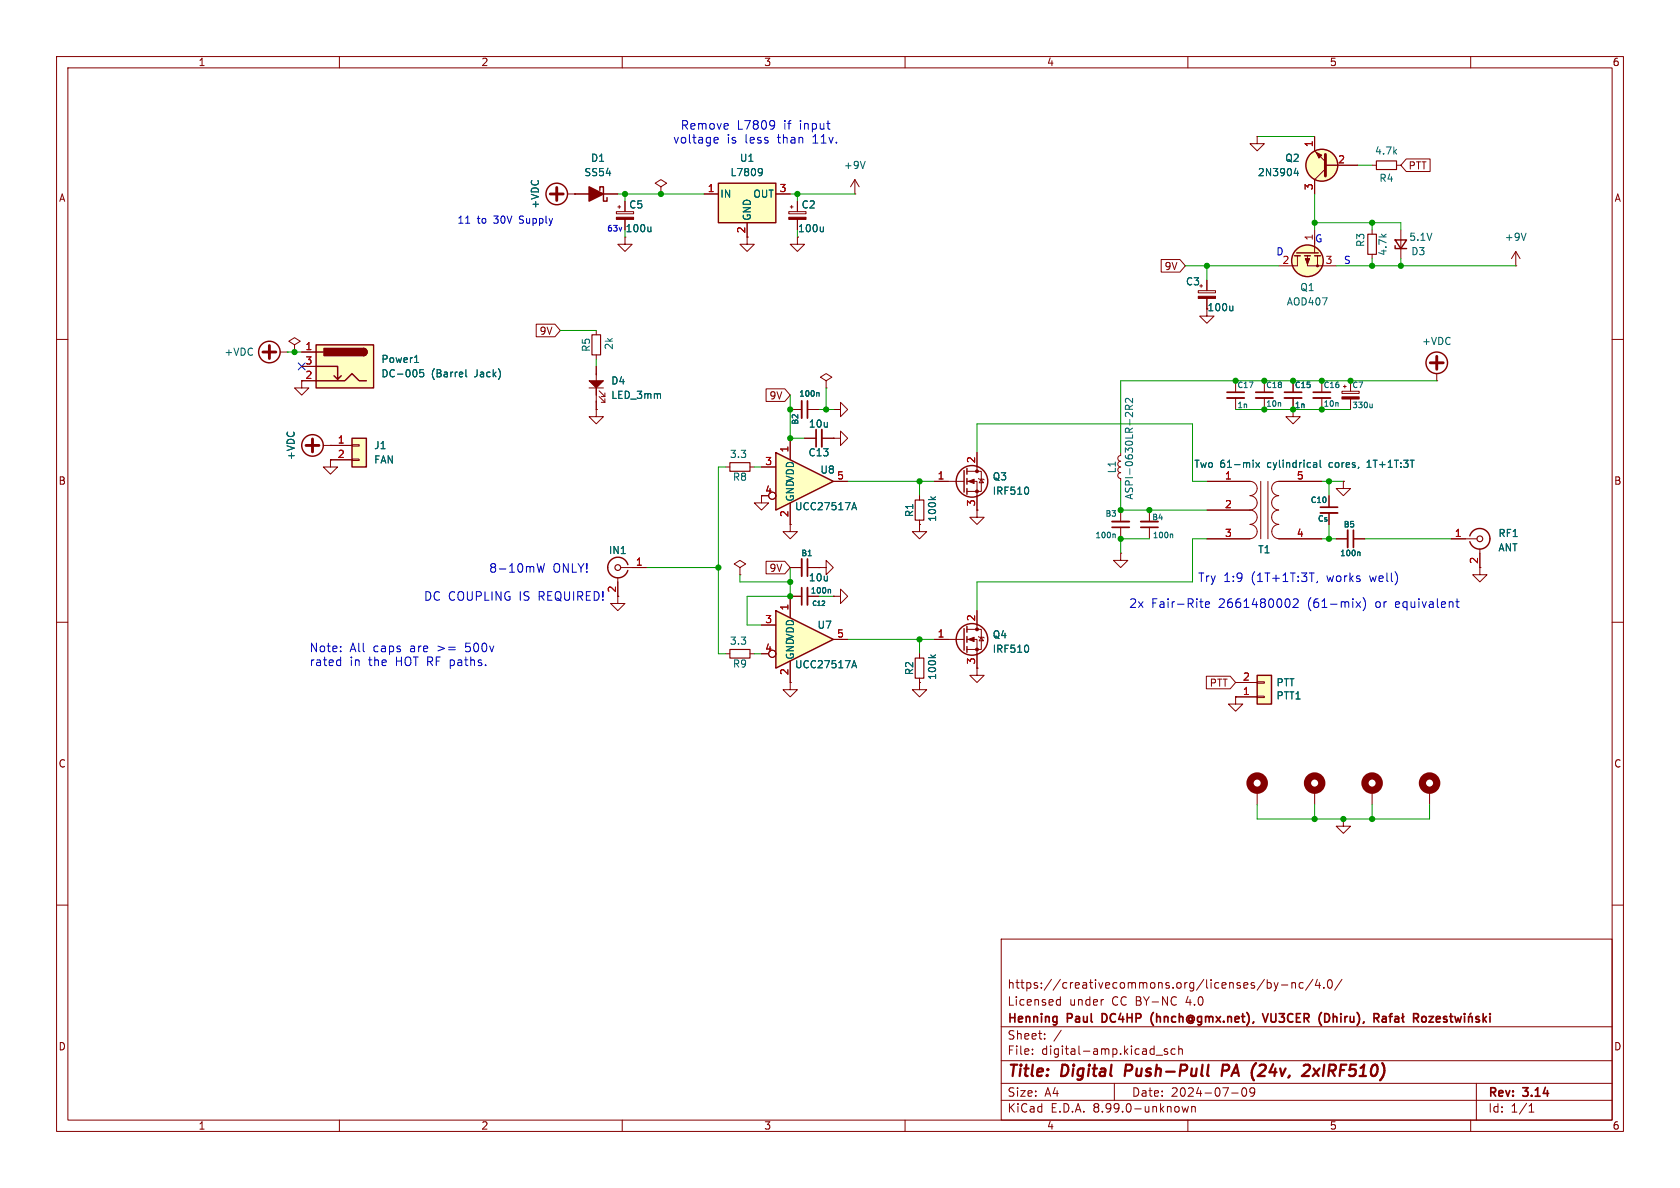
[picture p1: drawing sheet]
<svg xmlns="http://www.w3.org/2000/svg" width="297mm" height="210mm" viewBox="0 0 297 210" stroke-linecap="round" stroke-linejoin="round" font-family="sans-serif">
<g fill="none" stroke="#840000" stroke-width=".18">
<path d="M10 10h277v190h-277zM12 12h273v186h-273zM60 10v2M110 10v2M160 10v2M210 10v2M260 10v2M10 60h2M285 60h2M139.7 72.4h2M142.7 72.4h2.1M146 67.3l1.1-.6-1.1-.7-1 .7 1 .6v1.3"/>
<path d="M146 68.6h.1M147.3 72.4h1.3v-1.3l1.3 1.3-1.3 1.3v-1.3M147.3 72.4h.1M165.1 85.1h5.3M170.9 83.3h2.6v3.6h-2.6M170.9 85.1h1.8v5.1M172.7 90.2v1.2h1.3l-1.3 1.3-1.3-1.3h1.3M172.7 90.2h.1M172.7 80v3.3M173 84.6l.1 .1h.8l.1 .1M173.5 84.7l.4 .6h-.8zM198.1 97.8v1.3h1.3l-1.3 1.2-1.3-1.2h1.3"/>
<path d="M198.1 97.8h.1M198.1 90.2v2M198.1 93.2v2.1M213.4 85.1h7.6a1.26 1.26 0 0 1 1.3 1.3 1.26 1.26 0 0 1-1.3 1.2M213.4 90.2h7.6M221 87.6a1.26 1.26 0 0 1 1.3 1.3 1.26 1.26 0 0 1-1.3 1.3M221 90.2a1.26 1.26 0 0 1 1.3 1.2 1.26 1.26 0 0 1-1.3 1.3M221 92.7a1.26 1.26 0 0 1 1.3 1.3 1.26 1.26 0 0 1-1.3 1.2l-7.6 .1M222.9 85.1v10.2M224.2 85.1v10.2M226.1 87.6a1.25 1.25 0 0 0-1.3 1.3 1.25 1.25 0 0 0 1.3 1.2 1.27 1.27 0 0 0-1.3 1.3 1.27 1.27 0 0 0 1.3 1.3M226.1 92.7a1.26 1.26 0 0 0-1.3 1.3 1.26 1.26 0 0 0 1.3 1.2l7.6 .1"/>
<path d="M233.7 85.1h-7.6a1.25 1.25 0 0 0-1.3 1.2 1.25 1.25 0 0 0 1.3 1.3M236.2 95.3h2.1M239.3 95.3h2M256.5 95.3h4.6M261.6 97v4.6h1.3l-1.3 1.3-1.3-1.3h1.3M10 110h2M162.6 115.6v.7M162.6 119.9v.8M165.1 113h5.3M170.9 111.3h2.6v3.5h-2.6M170.9 113h1.8v5.1M172.7 118.1v1.3h1.3l-1.3 1.3-1.3-1.3h1.3"/>
<path d="M172.7 118.1h.1M172.7 108v3.3M173 112.5l.1 .1h.8l.1 .2M173.5 112.6l.4 .7h-.8zM285 110h2M162.6 120.7v1.2h1.2l-1.2 1.3-1.3-1.3h1.3M162.6 120.7h.1M218.4 123.2v1.3h1.3l-1.3 1.2-1.2-1.2h1.2M218.4 123.2h.1M222.2 139.7v2.5M232.4 139.7v2.5M242.6 139.7v2.5"/>
<path d="M252.7 139.7v2.5M10 160h2M237.5 144.8v1.3h1.3l-1.3 1.2-1.3-1.2h1.3M237.5 144.8h.1M285 160h2M177 166h108v32h-108zM186.9 177.6h.6M186.9 176.8h.6M187.5 176.2v1.5M195 176.7h.1M223.5 173.1l-1.3 2M224 173.2v1.5"/>
<path d="M224 173.8l.5-.1 .2 .3v.4l-.1 .2h-.6M225.2 173.7l.4 1M225.6 174.7l-.1 .4-.3 .1M226 173.7l-.4 1M226.5 174.1h1.2M228.4 173.8l.2-.1 .4 .1v.9M228.4 173.7v1M230.4 173.8l-.4-.1-.3 .3v.4l.1 .2h.6M232.1 173.1l-1.3 2M232.9 173.1l-.4 1.1h1M233.2 173.7v1M234 174.6v.1"/>
<path d="M234.8 173.3l.2-.1a.81 .81 0 0 1 .6 .6 .81 .81 0 0 1-.3 .8l-.1 .1a.81 .81 0 0 1-.4-1.4zM237.2 173.1l-1.2 2M60 198v2M110 198v2M160 198v2M177 194.5h108M177 191.5h108M177 187.5h108M177 181.5h108M182.5 186.3v.1M182.5 185.5v.1M184.7 183.6v.1"/>
<path d="M184.7 182.8v.1M187.6 182.1l-1.3 2M197 191.5v3M204.4 186.5h1.1M206.4 185.5l-.4-.1-.2 .2 .1 .2 .5 .2v.3h-.6M207.7 185.5l-.4-.1-.3 .3v.4l.2 .2h.5M208.4 185.5l.2-.1 .4 .1v.9M208.4 184.9v1.5M209 195.6l.2 1 .3-.7 .3 .7 .3-1M210 198v2M210.7 195.6v1M210.7 195.7l.2-.1 .3 .1 .1 .9"/>
<path d="M217.7 193.2h1.2M219.7 192.4l.2-.1a.81 .81 0 0 1 .6 .6 .81 .81 0 0 1-.3 .8l-.2 .1a.81 .81 0 0 1-.3-1.4zM221.8 192.9l-.3 .3h-.3l-.2-.3 .1-.5 .4-.1 .2 .1a.99 .99 0 0 1-.3 1.4h-.3M260 198v2M261 191.5v6.5M270.3 196.6h.9M270.3 195.5l.4-.4v1.5"/>
</g>
<path d="M199.1 188.2l-.3 2M217 188.2h-.8l-.2 2M217.1 189.2l-1 .1M222.1 187.9l-.1 .1M223 188.2l-.3 .2M223.6 189.1l-1.3 1.1h1.3M230.8 188.2h.5a.45 .45 0 0 1 .3 .6l-.2 .3-1.2 1.1h1.2M232.2 188.9l.9 1.3M233.3 188.9l-1.2 1.3" fill="none" stroke="#840000" stroke-width=".4"/>
<g fill="none" stroke="#840000" stroke-width=".3">
<path d="M142.7 70.9v3M196.6 93.2h3M239.3 93.7v3.1M195.2 179.2h-.4v1.5h.4M203.9 179a1.72 1.72 0 0 0 0 2.3M223.2 179.2l.5 1.5 .5-1.5M234.2 179.2h.4a.63 .63 0 0 1 .5 .6M243.3 180l.5 .7M243.6 179.3l.2 .2-.2 .4M244.4 179.8h.6l.1 .9M245.6 179.7h.5M246.1 179.2l-.3 .2v1.3"/>
<path d="M246.6 179.8h.6l.1 .9M248 179.2v1.3l.2 .2M248.2 179.7l-.4 .3M249.9 180l.7-.1 .2-.2-.1-.4-.2-.1h-.6v1.5M250.3 180l.5 .7M251.4 179.8l.2-.1 .5 .1v.6l-.1 .2-.4 .1-.2-.2zM252.6 179.7h.8l-.8 1h.8M255.8 179.8l-.4-.1-.2 .2 .1 .2 .5 .2v.3h-.6M256.3 179.7h.5M256.5 179.2v1.3l.3 .2M257.2 179.7l.3 1 .3-.7 .3 .7 .2-1M258.9 179.2v.1"/>
<path d="M258.9 179.7v1M259.6 179.8l.2-.1 .4 .1 .1 .9M259.6 179.7v1M260.1 179.1l-.3 .2M261.5 179.8l-.4-.1-.2 .2 .1 .2 .5 .2v.3h-.6M262.2 179.2v1.5M262.8 179.7l-.6 .6M263.4 179.2v.1M263.4 179.7v1M235.1 180a.65 .65 0 0 1-.9 .7M245.1 180l-.5 .1a.29 .29 0 0 0-.3 .3 .29 .29 0 0 0 .3 .3l.5-.1M247.3 180l-.5 .1a.29 .29 0 0 0-.3 .3 .29 .29 0 0 0 .3 .3l.5-.1"/>
<path d="M253.9 180.2l.7-.2v-.2l-.5-.1-.2 .2 .1 .7h.6M262.3 180.1l.5 .6"/>
</g>
<g fill="none" stroke="#006464" stroke-width=".18">
<path d="M144.5 69.4l.3 .1v.5M181.7 86.2l.1 .4-.1 .7M196.9 94.4l.3 .1v.6M221.5 81.4v.1M222 81.8l.7 .8M222.7 81.8l-.7 .8M232.4 81.8h.3l.1 .8M232.8 82.6h-.4M232.8 82.1h-.4M233.4 81.4v1l.2 .2M240.1 97.6l.3 .1v.5M241.7 82.6h.7"/>
<path d="M241.8 81.7h-.1M164.6 115.8l.4 .5M165.4 115.8l-.5 .3M181.7 114.2l.1 .3-.1 .7"/>
</g>
<path d="M141.7 70.9v3M196.6 92.2h3M238.3 93.7v3.1" fill="none" stroke="#840000" stroke-width=".33"/>
<g fill="none" stroke="#840000" stroke-width=".2">
<path d="M161.8 116.3h1.5v3.6h-1.5z"/>
<circle cx="261.6" cy="95.3" r=".51"/>
</g>
<g fill="none" stroke="#840000" stroke-width=".25">
<path d="M170.4 83.2v3.8M170.9 82.8v1M170.9 84.6v1M170.9 86.4v1M259.8 94.7a1.81 1.81 0 0 1 2.8-1 1.81 1.81 0 0 1 .1 3 1.81 1.81 0 0 1-2.8-.9M170.4 111.1v3.8M170.9 110.7v1.1M170.9 112.5v1M170.9 114.3v1"/>
<circle cx="171.8" cy="85.1" r="2.79"/>
<circle cx="171.8" cy="113" r="2.79"/>
</g>
<g fill="#840000" stroke="#840000" stroke-width=".18">
<path d="M171.2 113l1-.4v.8z"/>
<path d="M171.2 85.1l1-.4v.8z"/>
<circle cx="172.7" cy="111.3" r=".25"/>
<circle cx="172.7" cy="114.8" r=".25"/>
<circle cx="172.7" cy="83.3" r=".25"/>
<circle cx="172.7" cy="86.9" r=".25"/>
</g>
<g fill="none" stroke="#840000" stroke-width="1.3">
<circle cx="222.2" cy="138.4" r="1.27"/>
<circle cx="232.4" cy="138.4" r="1.27"/>
<circle cx="242.6" cy="138.4" r="1.27"/>
<circle cx="252.7" cy="138.4" r="1.27"/>
</g>
<path d="M222.2 119.4h2.6v5.1h-2.6z" fill="#ffffc2"/>
<g fill="none" stroke="#840000" stroke-width=".25">
<path d="M106 33.7v-.7h.7v2.6h.6v-.7M228.9 45.2h1M229.2 44.7h3.8M230.6 45.2h1M232.4 45.2h1M246.6 43.4v.5h2.1M246.6 42.4h2.1l-1.1 1.5zM222.2 119.4h2.6v5.1h-2.6z"/>
<circle cx="98.4" cy="34.3" r="1.9"/>
<circle cx="233.7" cy="29.2" r="2.82"/>
<circle cx="231.1" cy="46.1" r="2.79"/>
<circle cx="254" cy="64.1" r="1.9"/>
</g>
<g fill="none" stroke="#840000" stroke-width=".18">
<path d="M100.3 34.3h8.9M101.6 34.3h.1M109 37.4h3v.4h-3zM109.2 36.6h.5M109.5 36.3v.5M110.5 35.6v1.8M110.5 38.8v1.8M116.8 33l1.1-.6-1.1-.6-1 .6 1 .6v1.3M116.8 34.3h.1M139.4 37.4h3.1v.4h-3.1zM139.7 36.6h.5M140 36.3v.5"/>
<path d="M141 35.6v1.8M141 38.8v1.8M222.2 24.1v1.3h1.3l-1.3 1.3-1.2-1.3h1.2M222.2 24.1h.1M232.4 24.1v2.6l1.9 1.9M234.3 29.8l-1.9 2v2.5M234.3 29.2h5.7M242.6 29.2h.7M246.9 29.2h.7M132.1 41.9v1.3h1.2l-1.2 1.3-1.3-1.3h1.3M141 41.9v1.3h1.2l-1.2 1.3-1.3-1.3h1.3M141 41.9h.1"/>
<path d="M211.8 51.4h3.1v.4h-3.1zM212.1 50.5h.5M213.4 52.8v3.1h1.2l-1.2 1.3-1.3-1.3h1.3M213.4 49.5v1.9M229.4 45.2v1.8h-3.3M231.1 45.2v1.8h5.1M232.4 40.6v4.1M232.9 45.2v1.8M242.6 40.6v.8M242.6 45v.7M247.6 40.6v5.1M268 47h.1"/>
<path d="M268 44.5l-.8 1.2M268 44.5l.7 1.2M268 44.5v2.5M254 67.3h.1M254 66v1.3M162.6 92.7v1.3h1.2l-1.2 1.3-1.3-1.3h1.3M162.6 92.7h.1M162.6 87.6v.8M162.6 91.9v.8M139.7 105.4h2M142.7 105.4h2.1M218.4 123.2h3.8"/>
<path d="M218.4 120.7h3.8M222.2 123.1h1.3v.2h-1.3zM222.2 120.5h1.3v.3h-1.3z"/>
</g>
<path d="M243.3 28.4h3.6v1.6h-3.6zM241.8 41.4h1.5v3.6h-1.5zM161.8 88.4h1.5v3.5h-1.5z" fill="none" stroke="#840000" stroke-width=".2"/>
<path d="M229.1 29.7l-.3 .9h.8M229.4 30.2v.9M115.1 40.1v.9M115.1 40.8l-.2 .2M145.6 40.1v.9M145.6 40.8l-.2 .2M217.9 54.1v.8M217.9 54.8l-.1 .1M269.8 41.2l-.4 1.3M164.6 87.8l.4 .5M165.4 87.8l-.5 .4" fill="none" stroke="#006464" stroke-width=".18"/>
<path d="M97.3 34.3h2.3M98.4 33.1v2.3M234.3 27.3v3.8M252.9 64.1h2.2M254 63v2.3" fill="none" stroke="#840000" stroke-width=".51"/>
<g fill="#ffffc2" stroke="#ffffc2" stroke-width=".18">
<circle cx="231.1" cy="46.1" r="2.79"/>
<circle cx="233.7" cy="29.2" r="2.82"/>
</g>
<g fill="#840000" stroke="#840000" stroke-width=".18">
<path d="M230.8 45.7h.7l-.4 1z"/>
<path d="M211.8 52.4h3.1v.4h-3.1z"/>
<path d="M109 38.4h3v.4h-3z"/>
<path d="M232.7 26.9l1 .5-.5 .5z"/>
<path d="M139.4 38.4h3.1v.4h-3.1z"/>
<circle cx="232.9" cy="47" r=".18"/>
</g>
<path d="M141.7 103.9v3" fill="none" stroke="#840000" stroke-width=".3"/>
<path d="M142.7 103.9v3" fill="none" stroke="#840000" stroke-width=".33"/>
<path d="M104.1 33l2.6 1.3-2.6 1.3z" fill="#840000" stroke="#840000" stroke-width=".25"/>
<path d="M127 32.4h10.2v7h-10.2z" fill="#ffffc2"/>
<path d="M127 32.4h10.2v7h-10.2z" fill="none" stroke="#840000" stroke-width=".25"/>
<g fill="none" stroke="#840000" stroke-width=".18">
<path d="M124.5 34.3h2.5M132.1 39.4v2.5M137.2 34.3h2.5M151.1 34.3h.1M151.1 31.8l-.7 1.2M151.1 31.8l.8 1.2M151.1 31.8v2.5M105.4 58.4v.8M110.5 41.9v1.3h1.3l-1.3 1.3-1.3-1.3h1.3M110.5 41.9h.1M104.1 68.6h2.6M105.4 72.4v1.3h1.3l-1.3 1.2-1.3-1.2h1.3"/>
<path d="M105.4 72.4h.1M105.4 62.7v.8M105.4 64.8v2.5M105.4 69.9v2.5M105.9 69.1l1 1M105.9 70.1l1 1M106.3 70.1h.6M106.3 71.1h.6M106.9 69.5v.6M106.9 70.5v.6M223.5 67.3v2M223.5 70.4v2"/>
<path d="M228.6 70.4v3.3h1.3l-1.3 1.2-1.3-1.2h1.3M228.6 67.3v2M233.7 67.3v2M233.7 70.4v2M128.3 115.6h.7M130.8 100.3l1-.6-1-.6-1 .6 1 .6v1.3M130.8 101.6h.1M132.6 115.6h.7"/>
</g>
<path d="M134.3 29.8l.4 .1a.84 .84 0 0 1-.3 1.2M134.8 30.3l-.1 .2-.4 .1M152.9 28.5l-.4 1.3" fill="none" stroke="#006464" stroke-width=".18"/>
<path d="M104.6 59.2h1.6v3.5h-1.6zM129 114.8h3.6v1.5h-3.6z" fill="none" stroke="#840000" stroke-width=".2"/>
<path d="M104.1 67.3h2.6l-1.3 1.3v1.3v-1.3z" fill="#840000" stroke="#840000" stroke-width=".18"/>
<path d="M222 69.3h3M227.1 69.3h3M232.2 69.3h3" fill="none" stroke="#840000" stroke-width=".3"/>
<path d="M222 70.4h3M227.1 70.4h3M232.2 70.4h3" fill="none" stroke="#840000" stroke-width=".33"/>
<path d="M55.9 61h10.1v7.6h-10.1z" fill="#ffffc2"/>
<path d="M55.9 61h10.1v7.6h-10.1zM55.9 67.3h5.1l1.2-1.3 1.3 1.3h1.3M55.9 64.8h3.8v2.3l.6-.7M55.9 62.2h1.2M59.1 66.4l.6 .7M64.3 61.6a.64 .64 0 0 1 .6 .6 .64 .64 0 0 1-.6 .7" fill="none" stroke="#840000" stroke-width=".25"/>
<g fill="#840000" stroke="#840000" stroke-width=".25">
<path d="M64.3 61.6a.64 .64 0 0 1 .6 .6 .64 .64 0 0 1-.6 .7z"/>
<path d="M57.3 61.6h7v1.3h-7z"/>
</g>
<path d="M53.3 62.2h2.6M53.3 64.8h2.6M55.9 67.3h-2.6v1.3h1.3l-1.3 1.3-1.2-1.3h1.2" fill="none" stroke="#840000" stroke-width=".18"/>
<path d="M73.3 64.1h.7M73.5 63l.2-.2v1.3M74.9 65.3h-.6l-.1 .7 .2-.2 .4 .1 .1 .2v.4l-.2 .1-.5-.1M82.4 65.3v1.1l.1 .2" fill="none" stroke="#006464" stroke-width=".18"/>
<path d="M62.2 77.5h2.6v5.1h-2.6z" fill="#ffffc2"/>
<g fill="none" stroke="#840000" stroke-width=".25">
<path d="M62.2 77.5h2.6v5.1h-2.6zM111 99.8a1.81 1.81 0 0 0-2.8-1 1.81 1.81 0 0 0 0 3 1.81 1.81 0 0 0 2.8-1"/>
<circle cx="47.6" cy="62.2" r="1.9"/>
<circle cx="55.2" cy="78.7" r="1.9"/>
</g>
<g fill="none" stroke="#840000" stroke-width=".18">
<path d="M49.5 62.2h1.3M50.8 62.2h.1M52.1 61l1-.7-1-.6-1 .6 1 .7v1.2M52.1 62.2h.1M57.1 78.7h5.1M58.4 78.7h.1M62.2 78.6h1.3v.3h-1.3zM218.4 67.3v2M218.4 70.4v2M237.2 69.2h3.1v.3h-3.1zM237.5 68.3h.5M237.7 68.1v.5"/>
<path d="M238.8 70.5v1.9M58.4 81.3v1.3h1.3l-1.3 1.2-1.3-1.2h1.3M58.4 81.3h.1M58.4 81.3h3.8M62.2 81.2h1.3v.2h-1.3zM128.3 82.6h.7M132.6 82.6h.7M134.6 87.6v1.3h1.3l-1.3 1.3-1.3-1.3h1.3M139.7 92.7v1.3h1.3l-1.3 1.3-1.3-1.3h1.3M139.7 92.7h.1M203.2 90.2v2M203.2 93.2v2.1"/>
<path d="M234.9 87.6v2.1M234.9 90.7v2M237.5 85.1v1.3h1.3l-1.3 1.2-1.3-1.2h1.3M237.5 85.1h.1M109.2 102.1v4.6h1.3l-1.3 1.3-1.3-1.3h1.3M109.7 100.3h4.6M139.7 100.3h2M142.7 100.3h2.1M144.8 100.3h1.2v-1.2l1.3 1.2-1.3 1.3v-1.3M144.8 100.3h.1M139.7 120.7v1.2h1.3l-1.3 1.3-1.3-1.3h1.3M139.7 120.7h.1"/>
</g>
<path d="M46.5 62.2h2.3M47.6 61.1v2.3M54.1 78.7h2.3M55.2 77.6v2.3" fill="none" stroke="#840000" stroke-width=".51"/>
<path d="M216.9 69.3h3.1M142.7 98.8v3.1M201.7 93.2h3M233.4 89.7h3.1" fill="none" stroke="#840000" stroke-width=".3"/>
<path d="M216.9 70.4h3.1M141.7 98.8v3.1M201.7 92.2h3M233.4 90.7h3.1" fill="none" stroke="#840000" stroke-width=".33"/>
<path d="M242.6 71.4v.7M242.6 72l-.3 .1M207 94.4l.3 .1v.6M146.6 104.2l.2 .1v.5" fill="none" stroke="#006464" stroke-width=".18"/>
<g fill="none" stroke="#840000" stroke-width=".2">
<path d="M129 81.8h3.6v1.5h-3.6z"/>
<circle cx="109.2" cy="100.3" r=".51"/>
</g>
<path d="M237.2 70.2h3.1v.3h-3.1z" fill="#840000" stroke="#840000" stroke-width=".18"/>
<path d="M137.2 80l10.1 5.1-10.1 5.1z" fill="#ffffc2"/>
<path d="M137.2 80l10.1 5.1-10.1 5.1z" fill="none" stroke="#840000" stroke-width=".25"/>
<g fill="none" stroke="#840000" stroke-width=".18">
<path d="M139.7 77.5v3.8M142.2 77.5h2.1M145.3 77.5h2M147.3 77.5h1.3v-1.3l1.3 1.3-1.3 1.2v-1.2M147.3 77.5h.1M134.6 82.6h2.6M139.7 88.9v3.8M147.3 85.1h2.6M198.1 80v.5l-.3 .2-.2 .3 .2 .4 .3 .1-.3 .2-.2 .3 .2 .4 .3 .2-.4 .2-.1 .4 .2 .3 .3 .1-.3 .1-.2 .4 .2 .3 .3 .2v.5M147.3 105.4h1.3v-1.3l1.3 1.3-1.3 1.3v-1.3M147.3 105.4h.1"/>
<circle cx="136.5" cy="87.6" r=".63"/>
</g>
<path d="M199.6 72.4v-.7l-.2-.1-.3 .1-.1 .7h1.2M200.2 70.4v.8l-.9-.8-.3 .3 .1 .4M200.2 72.9v.8l-.9-.8-.3 .1v.4M200.2 71.6l-.6 .5M150.6 90.1l.4-1.3 .4 1.3M150.7 89.8h.6" fill="none" stroke="#006464" stroke-width=".18"/>
<path d="M144.3 75.9v3.1" fill="none" stroke="#840000" stroke-width=".3"/>
<path d="M145.3 75.9v3.1" fill="none" stroke="#840000" stroke-width=".33"/>
<path d="M137.2 108l10.1 5-10.1 5.1z" fill="#ffffc2"/>
<path d="M137.2 108l10.1 5-10.1 5.1z" fill="none" stroke="#840000" stroke-width=".25"/>
<g fill="none" stroke="#840000" stroke-width=".18">
<path d="M101.6 34.3h.1M101.6 34.3h2.5M106.7 34.3h2.5M110.5 35.6v1.8M110.5 38.8v1.8M124.5 34.3h2.5M132.1 39.4v2.5M137.2 34.3h2.5M141 35.6v1.8M141 38.8v1.8M222.2 24.1h.1M232.4 24.1v2.6"/>
<path d="M232.4 31.8v2.5M234.3 29.2h5.7M248.6 28.1h4.2v2.2h-4.2l-1-1.1zM94.8 57.3h3.3l1 1.1-1 1.1h-3.3zM141 41.9h.1M205.3 45.9h3.3l.9 1.1-.9 1.1h-3.3zM213.4 49.5v1.9M213.4 52.8v1.8M53.3 62.2h2.6M53.3 64.8h2.6M53.3 67.3h2.6M58.4 78.7h.1"/>
<path d="M58.4 78.7h3.8M105.4 72.4h.1M105.4 64.8v1.5M105.4 70.9v1.5M135.4 68.7h3.3l1 1.2-1 1.1h-3.3zM139.7 77.5v3.8M139.7 72.4h2M142.2 77.5h2.1M142.7 72.4h2.1M145.3 77.5h2M147.3 77.5h.1M228.6 67.3v2"/>
<path d="M228.6 70.4v2M58.4 81.3h.1M58.4 81.3h3.8M134.6 82.6h2.6M135.4 99.2h3.3l1 1.1-1 1.1h-3.3zM139.7 92.7h.1M139.7 88.9v3.8M147.3 85.1h2.6M162.6 92.7h.1M162.6 87.6v.8M162.6 91.9v.8M165.1 85.1h2.5"/>
<path d="M172.7 90.2h.1M172.7 80v2.6M172.7 87.6v2.6M213.4 95.3h7.6M213.4 85.1h7.6M213.4 90.2h7.6M226.1 95.3h7.6M226.1 85.1h7.6M234.9 87.6v2.1M234.9 90.7v2M236.2 95.3h2.1M237.5 85.1h.1"/>
<path d="M239.3 95.3h2M256.5 95.3h2.6M261.6 97.8v2.5M109.2 102.9v2.5M111.8 100.3h2.5M134.6 110.5h2.6M139.7 116.8v3.9M139.7 100.3h2M141.7 105.4h-2v3.8M142.7 100.3h2.1M142.7 105.4h2.1M144.8 100.3h.1"/>
<path d="M147.3 105.4h.1M147.3 113h2.6M162.6 115.6v.7M162.6 119.9v.8M165.1 113h2.5M172.7 118.1h.1M172.7 108v2.5M172.7 115.6v2.5M213.3 119.5h4.2l.9 1.2-.9 1.1h-4.2zM139.7 120.7h.1M162.6 120.7h.1M218.4 123.2h.1"/>
<path d="M218.4 123.2h3.8M218.4 120.7h3.8"/>
<circle cx="136.5" cy="87.6" r=".63"/>
<circle cx="136.5" cy="115.6" r=".63"/>
</g>
<g fill="none" stroke="#006464" stroke-width=".18">
<path d="M134.3 29.8l.4 .1a.84 .84 0 0 1-.3 1.2M134.8 30.3l-.1 .2-.4 .1M229.1 29.7l-.3 .9h.8M229.4 30.2v.9M115.1 40.1v.9M115.1 40.8l-.2 .2M145.6 40.1v.9M145.6 40.8l-.2 .2M217.9 54.1v.8M217.9 54.8l-.1 .1M73.3 64.1h.7M73.5 63l.2-.2v1.3"/>
<path d="M74.9 65.3h-.6l-.1 .7 .2-.2 .4 .1 .1 .2v.4l-.2 .1-.5-.1M82.4 65.3v1.1l.1 .2M144.5 69.4l.3 .1v.5M150.6 90.1l.4-1.3 .4 1.3M150.7 89.8h.6M164.6 87.8l.4 .5M165.4 87.8l-.5 .4M181.7 86.2l.1 .4-.1 .7M221.5 81.4v.1M222 81.8l.7 .8M222.7 81.8l-.7 .8M232.4 81.8h.3l.1 .8"/>
<path d="M232.8 82.6h-.4M232.8 82.1h-.4M233.4 81.4v1l.2 .2M240.1 97.6l.3 .1v.5M241.7 82.6h.7M241.8 81.7h-.1M146.6 104.2l.2 .1v.5M150.6 118.1l.4-1.3 .4 1.3M150.7 117.7h.6M164.6 115.8l.4 .5M165.4 115.8l-.5 .3M181.7 114.2l.1 .3-.1 .7"/>
</g>
<g fill="none" stroke="#009600" stroke-width=".18">
<path d="M109.2 34.3h15.3M110.5 34.3v1.3M139.7 34.3h11.4M141 34.3v1.3M222.2 24.1h10.2M232.4 39.4h15.2v1.2M232.4 34.3v6.3M240 29.2h2.6M242.6 39.4v1.2M99.1 58.4h6.3M110.5 40.6v1.3M141 40.6v1.3"/>
<path d="M209.5 47h16.6M213.4 47v2.5M236.2 47h31.8M242.6 45.7v1.3M247.6 45.7v1.3M50.8 62.2h2.5M105.4 63.5v1.3M139.7 69.9v7.6h2.5M144.8 72.4h2.5M146 68.6v3.8M218.4 72.4h20.4M254 67.3h-55.9v12.7"/>
<path d="M128.3 82.6h-1.3v33h1.3M133.3 82.6h1.3M149.9 85.1h15.2M162.6 85.1v2.5M172.7 80v-5.1h38.1v10.2h2.6M198.1 85.1v5.1h15.3M203.2 95.3h-5.1v2.5M213.4 95.3h-2.6v7.6h-38.1v5.1M233.7 85.1h3.8M233.7 95.3h2.5M234.9 85.1v2.5M234.9 92.7v2.6"/>
<path d="M241.3 95.3h15.2M114.3 100.3h12.7M130.8 101.6v1.3h8.9M133.3 115.6h1.3M139.7 100.3v5.1h-7.6v5.1h2.5M144.8 105.4h2.5M149.9 113h15.2M162.6 113v2.6M222.2 142.2v2.6h30.5v-2.6M232.4 142.2v2.6M242.6 142.2v2.6"/>
</g>
<path d="M52.7 64.2l1.2 1.2M53.9 64.2l-1.2 1.2" fill="none" stroke="#000084" stroke-width=".18"/>
<g fill="none" stroke="#0000c2" stroke-width=".18">
<path d="M82.3 39.5h.7M126.3 25.2h.6M126.3 24.4l.4-.1 .3 .3-.8 .2M136.8 21.4l.1 .1a1.28 1.28 0 0 1-.2 1.2M136.9 22l-.1 .2M95 99.6l.3 1.6 .3-1.1 .3 1.1 .4-1.6M59.8 116.6l.4 .1M60.2 115.1v.1M60.2 114.3v.1M60.2 116.1v1.6M60.2 117.6l-.4 .1M212.1 106.4h.6"/>
<path d="M212.3 107.2l.4 .2M213.1 106.9l.7-.2v-.3h-.5l-.2 .2 .1 .7h.6M227.9 106l.2 .4-.2 .8M228.6 106l.6-.1 .2 .1 .1 .3-.9 1.1h.9M232.9 102.7l-.1 .3M239.7 106.4l.8 1M240.5 106.4l-.8 1M241 105.6a1.75 1.75 0 0 1 0 2.4M257.4 106.4h.6M257.6 105.9v1.3l.4 .2"/>
</g>
<g fill="#009600" stroke="#009600" stroke-width=".18">
<circle cx="127" cy="100.3" r=".46"/>
<circle cx="52.1" cy="62.2" r=".46"/>
<circle cx="234.9" cy="85.1" r=".46"/>
<circle cx="233.7" cy="72.4" r=".46"/>
<circle cx="223.5" cy="67.3" r=".46"/>
<circle cx="223.5" cy="72.4" r=".46"/>
<circle cx="228.6" cy="72.4" r=".46"/>
<circle cx="218.4" cy="67.3" r=".46"/>
<circle cx="234.9" cy="95.3" r=".46"/>
<circle cx="237.5" cy="144.8" r=".46"/>
<circle cx="232.4" cy="144.8" r=".46"/>
<circle cx="242.6" cy="144.8" r=".46"/>
<circle cx="203.2" cy="90.2" r=".46"/>
<circle cx="139.7" cy="72.4" r=".46"/>
<circle cx="146" cy="72.4" r=".46"/>
<circle cx="116.8" cy="34.3" r=".46"/>
<circle cx="110.5" cy="34.3" r=".46"/>
<circle cx="141" cy="34.3" r=".46"/>
<circle cx="213.4" cy="47" r=".46"/>
<circle cx="233.7" cy="67.3" r=".46"/>
<circle cx="228.6" cy="67.3" r=".46"/>
<circle cx="238.8" cy="67.3" r=".46"/>
<circle cx="232.4" cy="39.4" r=".46"/>
<circle cx="242.6" cy="39.4" r=".46"/>
<circle cx="247.6" cy="47" r=".46"/>
<circle cx="242.6" cy="47" r=".46"/>
<circle cx="198.1" cy="90.2" r=".46"/>
<circle cx="162.6" cy="113" r=".46"/>
<circle cx="198.1" cy="95.3" r=".46"/>
<circle cx="162.6" cy="85.1" r=".46"/>
<circle cx="139.7" cy="105.4" r=".46"/>
<circle cx="139.7" cy="102.9" r=".46"/>
<circle cx="139.7" cy="77.5" r=".46"/>
</g>
<g font-size="2.8" fill="#840000">
<text x="178" y="190.9">Title:</text>
<text x="187.7" y="190.9">Digital</text>
<text x="199.7" y="190.9">Push-Pull</text>
<text x="217.6" y="190.9">PA</text>
<text x="223.7" y="190.9">(24v,</text>
<text x="233.6" y="190.9">2xIRF510)</text>
</g>
<g font-size="2.1" fill="#0000c2">
<text x="120.2" y="23.1">Remove</text>
<text x="130.3" y="23.1">L7809</text>
<text x="138.6" y="23.1">if</text>
<text x="141.5" y="23.1">input</text>
<text x="118.9" y="25.6">voltage</text>
<text x="128.5" y="25.6">is</text>
<text x="131.8" y="25.6">less</text>
<text x="137.6" y="25.6">than</text>
<text x="144" y="25.6">11v.</text>
<text x="86.4" y="101.4">8-10mW</text>
<text x="97.7" y="101.4">ONLY!</text>
<text x="74.9" y="106.4">DC COUPLING</text>
<text x="91.8" y="106.4">IS REQUIRED!</text>
<text x="199.5" y="107.7">2x</text>
<text x="203.5" y="107.7">Fair-Rite</text>
<text x="211.7" y="103.1">Try</text>
<text x="215.5" y="107.7">2661480002</text>
<text x="216.3" y="103.1">1:9</text>
<text x="221.2" y="103.1">(1T+1T:3T,</text>
<text x="231.3" y="107.7">(61-mix)</text>
<text x="234.8" y="103.1">works</text>
<text x="242.4" y="103.1">well)</text>
<text x="243.5" y="107.7">or</text>
<text x="247.1" y="107.7">equivalent</text>
<text x="54.6" y="115.4">Note:</text>
<text x="54.6" y="117.9">rated</text>
<text x="61.8" y="115.4">All</text>
<text x="61.8" y="117.9">in</text>
<text x="65.2" y="117.9">the</text>
<text x="66" y="115.4">caps</text>
<text x="70.1" y="117.9">HOT RF paths.</text>
<text x="72.6" y="115.4">are</text>
<text x="77.6" y="115.4">&gt;=</text>
<text x="82.7" y="115.4">500v</text>
</g>
<g font-size="2.1" fill="#840000">
<text x="178" y="178">Licensed</text>
<text x="178" y="175">https://creativecommons.org/licenses/by-nc/4.0/</text>
<text x="189" y="178">under</text>
<text x="196.6" y="178">CC BY-NC</text>
<text x="209.9" y="178">4.0</text>
<text x="178" y="184">Sheet:</text>
<text x="178" y="181.2">Henning</text>
<text x="188.7" y="181.2">Paul</text>
<text x="195.5" y="181.2">DC4HP</text>
<text x="204.7" y="181.2">(hnch@gmx.net),</text>
<text x="225.3" y="181.2">VU3CER</text>
<text x="235.6" y="181.2">(Dhiru),</text>
<text x="178" y="186.7">File:</text>
<text x="184.1" y="186.7">digital-amp.kicad_sch</text>
<text x="178" y="196.9">KiCad</text>
<text x="178" y="194.1">Size:</text>
<text x="184.7" y="194.1">A4</text>
<text x="185.7" y="196.9">E.D.A.</text>
<text x="193.3" y="196.9">8.99.0-unknown</text>
<text x="200" y="194.1">Date:</text>
<text x="207" y="194.1">2024-07-09</text>
<text x="263" y="194.3">Rev:</text>
<text x="263" y="196.9">Id:</text>
<text x="267.1" y="196.9">1/1</text>
<text x="269.4" y="194.3">3.14</text>
</g>
<g font-size="1.8" fill="#840000">
<text x="35" y="11.9">1</text>
<text x="85" y="11.9">2</text>
<text x="135" y="11.9">3</text>
<text x="185" y="11.9">4</text>
<text x="235" y="11.9">5</text>
<text x="285" y="11.9">6</text>
<text x="10.3" y="35.9">A</text>
<text x="248.9" y="30.2">PTT</text>
<text x="285.3" y="35.9">A</text>
<text x="131.8" y="41.3" transform="rotate(-90 131.8 41.3)">2</text>
<text x="205.8" y="47.9">9V</text>
<text x="95.3" y="59.4">9V</text>
<text x="213.4" y="55.2">100u</text>
<text x="135.9" y="70.8">9V</text>
<text x="10.3" y="85.9">B</text>
<text x="135.2" y="87.4">4</text>
<text x="285.3" y="85.9">B</text>
<text x="135.9" y="101.3">9V</text>
<text x="109" y="104.8" transform="rotate(-90 109 104.8)">2</text>
<text x="213.8" y="121.6">PTT</text>
<text x="10.3" y="135.9">C</text>
<text x="285.3" y="135.9">C</text>
<text x="10.3" y="185.9">D</text>
<text x="285.3" y="185.9">D</text>
<text x="35" y="199.9">1</text>
<text x="85" y="199.9">2</text>
<text x="135" y="199.9">3</text>
<text x="185" y="199.9">4</text>
<text x="235" y="199.9">5</text>
<text x="285" y="199.9">6</text>
</g>
<g font-size="1.8" fill="#006464">
<text x="104.4" y="28.8">D1</text>
<text x="130.7" y="28.8">U1</text>
<text x="227.1" y="28.8">Q2</text>
<text x="243" y="27.5">4.7k</text>
<text x="103.2" y="31.3">SS54</text>
<text x="127.3" y="35.2">IN</text>
<text x="129" y="31.3">L7809</text>
<text x="133.1" y="35.2">OUT</text>
<text x="149.1" y="30.1">+9V</text>
<text x="222.3" y="31.3">2N3904</text>
<text x="243.8" y="32.4">R4</text>
<text x="95.5" y="37" transform="rotate(-90 95.5 37)">+VDC</text>
<text x="110.5" y="41.2">100u</text>
<text x="111.1" y="37.1">C5</text>
<text x="132.9" y="39.1" transform="rotate(-90 132.9 39.1)">GND</text>
<text x="141" y="41.2">100u</text>
<text x="141.6" y="37.1">C2</text>
<text x="241.4" y="43.8" transform="rotate(-90 241.4 43.8)">R3</text>
<text x="245.3" y="45.3" transform="rotate(-90 245.3 45.3)">4.7k</text>
<text x="249" y="42.8">5.1V</text>
<text x="249.4" y="45.3">D3</text>
<text x="265.9" y="42.8">+9V</text>
<text x="209.6" y="50.6">C3</text>
<text x="229.8" y="51.7">Q1</text>
<text x="227.4" y="54.2">AOD407</text>
<text x="39.6" y="63.1">+VDC</text>
<text x="67.3" y="64.4">Power1</text>
<text x="104.5" y="62.3" transform="rotate(-90 104.5 62.3)">R5</text>
<text x="108.5" y="61.9" transform="rotate(-90 108.5 61.9)">2k</text>
<text x="251.3" y="61.2">+VDC</text>
<text x="67.3" y="66.9">DC-005</text>
<text x="76.2" y="66.9">(Barrel</text>
<text x="84" y="66.9">Jack)</text>
<text x="108" y="68.2">D4</text>
<text x="108" y="70.7">LED_3mm</text>
<text x="142.9" y="75.8">10u</text>
<text x="52.3" y="81.4" transform="rotate(-90 52.3 81.4)">+VDC</text>
<text x="66" y="79.6">J1</text>
<text x="66" y="82.1">FAN</text>
<text x="128.9" y="81.2">3.3</text>
<text x="142.8" y="80.9">C13</text>
<text x="144.9" y="83.9">U8</text>
<text x="197.5" y="83.8" transform="rotate(-90 197.5 83.8)">L1</text>
<text x="211" y="82.9">Two</text>
<text x="215.6" y="82.9">61-mix</text>
<text x="224.1" y="82.9">cylindrical</text>
<text x="235.2" y="82.9">cores,</text>
<text x="242.1" y="82.9">1T+1T:3T</text>
<text x="129.5" y="85.2">R8</text>
<text x="140.6" y="88.8" transform="rotate(-90 140.6 88.8)">GNDVDD</text>
<text x="175.4" y="87.7">IRF510</text>
<text x="175.4" y="85.1">Q3</text>
<text x="200.5" y="88.4" transform="rotate(-90 200.5 88.4)">ASPI-0630LR-2R2</text>
<text x="140.4" y="90.4">UCC27517A</text>
<text x="161.6" y="91.5" transform="rotate(-90 161.6 91.5)">R1</text>
<text x="165.7" y="92.3" transform="rotate(-90 165.7 92.3)">100k</text>
<text x="264.8" y="95.1">RF1</text>
<text x="107.5" y="98.1">IN1</text>
<text x="222.3" y="98">T1</text>
<text x="264.8" y="97.7">ANT</text>
<text x="142.9" y="103">10u</text>
<text x="144.4" y="111.4">U7</text>
<text x="175.4" y="113.1">Q4</text>
<text x="128.9" y="114.2">3.3</text>
<text x="129.5" y="118.2">R9</text>
<text x="140.4" y="118.3">UCC27517A</text>
<text x="140.6" y="116.7" transform="rotate(-90 140.6 116.7)">GNDVDD</text>
<text x="161.6" y="119.5" transform="rotate(-90 161.6 119.5)">R2</text>
<text x="175.4" y="115.6">IRF510</text>
<text x="165.7" y="120.3" transform="rotate(-90 165.7 120.3)">100k</text>
<text x="225.6" y="123.9">PTT1</text>
<text x="225.6" y="121.5">PTT</text>
</g>
<g font-size="1.8" fill="#a90000">
<text x="232.2" y="26.1" transform="rotate(-90 232.2 26.1)">1</text>
<text x="236.5" y="29">2</text>
<text x="125" y="34">1</text>
<text x="137.7" y="34">3</text>
<text x="232.2" y="33.7" transform="rotate(-90 232.2 33.7)">3</text>
<text x="234.2" y="46.7">3</text>
<text x="53.9" y="62">1</text>
<text x="53.9" y="64.5">3</text>
<text x="53.9" y="67.1">2</text>
<text x="59.6" y="78.5">1</text>
<text x="59.6" y="81">2</text>
<text x="135.2" y="82.3">3</text>
<text x="139.4" y="80.1" transform="rotate(-90 139.4 80.1)">1</text>
<text x="172.5" y="82" transform="rotate(-90 172.5 82)">2</text>
<text x="147.9" y="84.8">5</text>
<text x="165.7" y="84.8">1</text>
<text x="172.5" y="89.6" transform="rotate(-90 172.5 89.6)">3</text>
<text x="216.5" y="84.8">1</text>
<text x="216.5" y="89.9">2</text>
<text x="229.2" y="84.8">5</text>
<text x="139.4" y="91.5" transform="rotate(-90 139.4 91.5)">2</text>
<text x="216.5" y="95">3</text>
<text x="229.2" y="95">4</text>
<text x="257.1" y="95">1</text>
<text x="112.3" y="100.1">1</text>
<text x="261.4" y="99.8" transform="rotate(-90 261.4 99.8)">2</text>
<text x="135.2" y="110.2">3</text>
<text x="139.4" y="108" transform="rotate(-90 139.4 108)">1</text>
<text x="147.9" y="112.8">5</text>
<text x="165.7" y="112.8">1</text>
<text x="172.5" y="109.9" transform="rotate(-90 172.5 109.9)">2</text>
<text x="135.2" y="115.3">4</text>
<text x="139.4" y="119.5" transform="rotate(-90 139.4 119.5)">2</text>
<text x="172.5" y="117.5" transform="rotate(-90 172.5 117.5)">3</text>
<text x="219.6" y="122.9">1</text>
<text x="219.6" y="120.4">2</text>
</g>
<g font-size="1.8" fill="#0000c2">
<text x="80.8" y="39.6">11</text>
<text x="84.4" y="39.6">to</text>
<text x="87.4" y="39.6">30V</text>
<text x="92.1" y="39.6">Supply</text>
<text x="225.6" y="45.2">D</text>
<text x="226.6" y="46.7">2</text>
<text x="232.2" y="42.6" transform="rotate(-90 232.2 42.6)">1</text>
<text x="232.4" y="42.9">G</text>
<text x="237.5" y="46.7">S</text>
</g>
<text font-size="1.4" fill="#0000c2" x="107.2" y="41.1">63v</text>
<g font-size="1.4" fill="#006464">
<text x="141.2" y="70.3">100n</text>
<text x="218.7" y="68.8">C17</text>
<text x="223.7" y="68.8">C18</text>
<text x="228.8" y="68.8">C15</text>
<text x="233.9" y="68.8">C16</text>
<text x="239" y="68.8">C7</text>
<text x="141.3" y="75.2" transform="rotate(-90 141.3 75.2)">B2</text>
<text x="218.7" y="72.4">1n</text>
<text x="223.7" y="72.1">10n</text>
<text x="228.8" y="72.4">1n</text>
<text x="233.9" y="72.1">10n</text>
<text x="239" y="72.4">330u</text>
<text x="231.6" y="89.1">C10</text>
<text x="193.5" y="95.3">100n</text>
<text x="195.3" y="91.5">B3</text>
<text x="203.6" y="92.2">B4</text>
<text x="203.7" y="95.3">100n</text>
<text x="232.9" y="92.4">Cs</text>
<text x="237.4" y="93.4">B5</text>
<text x="141.6" y="98.5">B1</text>
<text x="236.8" y="98.5">100n</text>
<text x="143.2" y="105.1">100n</text>
</g>
<text font-size="1.1" fill="#006464" x="143.5" y="107.3">C12</text>
</svg>
